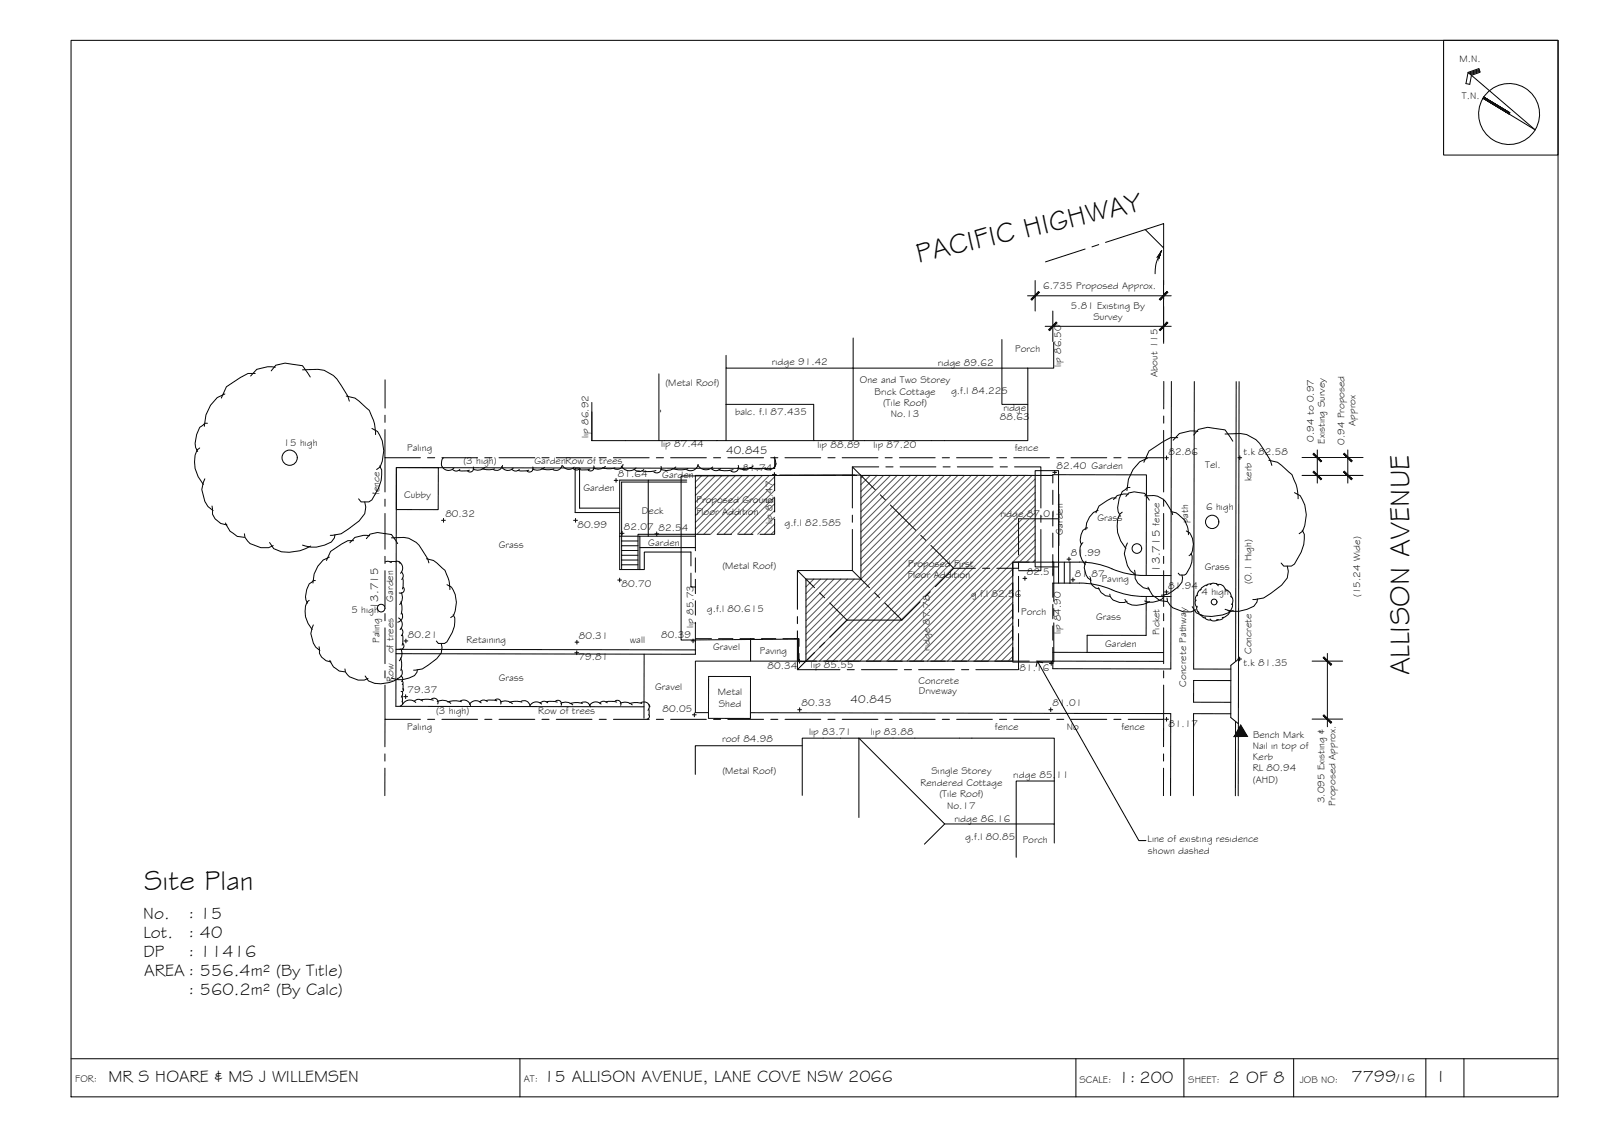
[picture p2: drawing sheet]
<svg xmlns="http://www.w3.org/2000/svg" width="420mm" height="297mm" viewBox="0 0 420 297" stroke-linecap="round" stroke-linejoin="round" font-family="sans-serif">
<!-- layer: BORDER -->
<g fill="none" stroke="#000" stroke-width=".26">
<path d="M18.6 10.6h390v277h-390zM378.6 10.6h30v30.1h-30zM385 19l2.9-1 .3 .9-2.3 .8-.4 2.4-1-.2 .5-2.9 17.6 15.1-13.6-8.3M388 18.2l-2.7 1M388.1 18.5l-2.6 .9M388.1 18.7l-2.4 .9M389.2 25.4l6.8 4.2M18.6 277.6h390M136.4 277.6v10M282.2 277.6v10M310.5 277.6v10M339.3 277.6v10"/>
<path d="M374 277.6v10M383.9 277.6v10"/>
<circle cx="395.8" cy="29.9" r="8"/>
</g>
<g fill="#000" stroke="#000" stroke-width=".26">
<path d="M389 25.8l6.8 4.1zM389.1 25.5l6.7 4.4-6.8-4.1z"/>
<path d="M389.1 25.5l6.7 4.4 .2-.3zM389.2 25.4l6.8 4.2z"/>
</g>
<!-- layer: 0.13 -->
<g fill="none" stroke="#000" stroke-width=".26">
<path d="M66.9 97.9h-1.8l-2.1 1.1-3.6 2.4-1.4 3M71.1 97.2l1.2-1.4 2.5-.6 4.5 .7 2.1 2.9M72.2 96.3l-2-.1-2.9 .6-1.6 1.8M79.3 97l4.1-.2a7.4 7.4 0 0 1 6.1 4.2l1.7 2.8 .4 1.4M52.4 117.4l-.7 .6a8.3 8.3 0 0 0 1.6 9M54.4 111h-.7l-1.3 1-.8 1.9-.4 2.3 .1 1.1 .5 1.1M59 103.3l-2 .9-1.8 2-1.2 2.6-.4 3M90.8 103.8l2.3 .6 3.8 3.2a12.1 12.1 0 0 1 1.6 6.3M97.5 112.3l1.5 .8a9 9 0 0 1 .7 9.3l-.9 .7M308.9 114.7h-1.9l-2 1.1-3.6 2.4-1.4 3M313.1 114.1l1.2-1.5 2.4-.6 4.6 .7 2 3M314.2 113.1l-2.1-.1-2.8 .7-1.6 1.7"/>
<path d="M321.3 113.8l4.1-.1a7.3 7.3 0 0 1 6 4.1l1.8 2.9 .4 1.3M53.7 125.5l-.8 2.8 .8 3.2 .8 1.3 1.4 1.1M55.6 132.7l.1 .8a3.8 3.8 0 0 0 3.8 4.1M59.1 137.1l1.2 2.2 1.9 1.3 1.9 .3M64.1 139.9l.1 1 1.4 1.6 2.8 1.1h2l1.3-.6M95.7 131.6l.2 1.3-.2 1.8-1.5 1.9-4.7 3.3-2.9 .4M99.6 122.1l.5 1.1a10.7 10.7 0 0 1-2.6 7.9l-.8 .5h-2l-.6-.8M285.2 138.4a2.26 2.26 0 0 0-1.7 1.8l-.2 1.4 .4 1.2M288 133.8a5.2 5.2 0 0 0-3.2 5.1M292.8 130.5h-1.2l-3.4 2.2-.8 1.7M294.3 134.3l-.6 .5a8.3 8.3 0 0 0 1.6 9M295.3 130.1l.7-.8 1.5-.4 2.7 .4 1.2 1.8"/>
<path d="M295.9 129.6l-1.2-.1-1.7 .4-1 1.1M296.4 127.8h-.7l-1.4 1.1-.8 1.9-.4 2.2 .2 1.1 .5 1.1M300.2 130a5.1 5.1 0 0 1 6.1 2.4l1 1.7 .3 .8M301 120.1l-2.1 1-1.7 2-1.2 2.5-.4 3M307.1 134.1a5.4 5.4 0 0 1 4 3.1l.4 1.3 .2 1.7M311.1 139.2l.9 .5a5.5 5.5 0 0 1 .4 5.6l-.5 .4M332.8 120.7l2.3 .5 3.7 3.2a12.5 12.5 0 0 1 1.7 6.4M339.5 129.2l1.5 .8a9.1 9.1 0 0 1 .7 9.2l-1 .7M341.5 139l.6 1.1a10.9 10.9 0 0 1-2.6 7.8l-.8 .5h-2l-.7-.8M70.7 142.2l1.1 1.6a10 10 0 0 0 9.7-.6M81.1 157.4l-.6 .4a6.7 6.7 0 0 0 1.4 7.2M82.7 152.2h-.5l-1.1 .9-.7 1.5-.3 1.8 .1 .9 .5 .8"/>
<path d="M86.4 146.1l-1.6 .7-1.4 1.6-1 2.1-.3 2.4M87.8 140.2l-.1 .8-.8 1.1a8.3 8.3 0 0 1-7.6 .8M92.7 141.7h-1.5l-4.5 2.9-1.1 2.3M96.1 141.2l1-1.2 1.9-.4 3.7 .5 1.6 2.4M97 140.5l-1.7-.2-2.2 .6-1.3 1.4M102.7 141a7 7 0 0 1 7.2 1.9l2.3 3.6 .3 1.1M111.8 146.5l1.9 .4 .8 .7 2.2 1.9 .4 1.1a7.6 7.6 0 0 1 .9 4M117.2 153.3l1.2 .6a7.2 7.2 0 0 1 .6 7.5l-.8 .5M284 142.3a3.1 3.1 0 0 0-.7 3.2l.5 1.3 .8 1.2M284.8 147.1a3.8 3.8 0 0 0 1.3 5M286 151.4l.1 .5a2.28 2.28 0 0 0 2.2 2.5M288.1 154.1a3.1 3.1 0 0 0 3 2.3"/>
<path d="M291.1 155.8l.1 .6a3.2 3.2 0 0 0 4.4 1.2M295 157.2a2.53 2.53 0 0 0 3.1 1.5l1.7-.3 1.7-.7M295.7 142.4l-.8 2.8 .8 3.1 .8 1.3 1.3 1.1M297.6 149.5l.1 .8a3.8 3.8 0 0 0 3.8 4.2M301.1 153.9l1.2 2.2 1.9 1.4 1.9 .2M305.3 155.9l-.1 .5a4.4 4.4 0 0 1-4.5 1.3l-.5-.1M306.1 156.8l.1 .9 1.4 1.6 2.8 1.1h2l1.2-.5M310 150.8l.2 .8-.2 1-.9 1.2-2.8 2-1.7 .2M312.3 145.1a4 4 0 0 1-.1 3.5l-1.1 1.8-.5 .4h-1.2l-.4-.5M312.7 159.1l1.1 1.6a10 10 0 0 0 9.7-.7M313.7 157.3l-.2 .4a1.67 1.67 0 0 0 .4 1.5M314 158.9a1.22 1.22 0 0 0 .4 1.7"/>
<path d="M314.1 156l-.4 .2a1.08 1.08 0 0 0-.1 1.3M315 154.5a1.79 1.79 0 0 0-1 1.7M316.6 153.4a2.16 2.16 0 0 0-1.8 1.3M317.5 153.3a1.2 1.2 0 0 1 1.9 .1l.1 .2M317.7 153.1l-1 .1-.3 .4M319.1 153.2a2.01 2.01 0 0 1 2.5 1.7M321.4 154.6a2.05 2.05 0 0 1 1.5 2M322.8 156.3a1.4 1.4 0 0 1 .2 2.2M323.2 158.3v.7l-.4 1.1-.6 .1-.2-.2M329.8 157l-.1 .9-.8 1a8.3 8.3 0 0 1-7.6 .8M337.6 148.4l.3 1.4-.3 1.7-1.5 1.9-4.7 3.4-2.8 .4M82.2 163.8a4.9 4.9 0 0 0 1.7 6.7"/>
<path d="M83.7 169.6l.1 .6a3.1 3.1 0 0 0 3 3.4M86.5 173.1a4.1 4.1 0 0 0 4 3M90.5 175.4l.1 .7a4.4 4.4 0 0 0 5.9 1.8M95.8 177.2l.8 1.3a7.9 7.9 0 0 0 7.8-.5M109.5 175.6l-.1 .6-.7 .9a6.6 6.6 0 0 1-6 .7M115.7 168.7l.2 1.1-.2 1.4-1.2 1.5-3.7 2.7-2.3 .3M118.9 161.2l.4 .8a8.5 8.5 0 0 1-2.1 6.3l-.6 .4h-1.6l-.6-.6M314.4 160.4v.1a.74 .74 0 0 0 .7 .9M315.1 161.3l.2 .4 .8 .3M316.1 161.8v.2a1.11 1.11 0 0 0 1.5 .4M317.4 162.3a1.43 1.43 0 0 0 2.1 .2M320.8 161.9a1.26 1.26 0 0 1-1.7 .5"/>
<path d="M322.4 160.2v.2a2.15 2.15 0 0 1-1.8 1.5"/>
<circle cx="76" cy="120" r="2"/>
<circle cx="317.9" cy="136.8" r="1.75"/>
<circle cx="100" cy="159.4" r="1.01"/>
<circle cx="298.2" cy="143.8" r="1.26"/>
<circle cx="318.4" cy="157.8" r=".75"/>
</g>
<!-- layer: VEGSPREAD -->
<g fill="none" stroke="#000" stroke-width=".26">
<path d="M116.3 120.1a1.91 1.91 0 0 0 0 2.7 1.91 1.91 0 0 0 2.7 0M118.6 123a1.3 1.3 0 0 0 2 .1M123.1 123.3l-1.4 .2-1.5-.2M124.1 122.4a.94 .94 0 0 1-.3 1.2 .94 .94 0 0 1-1.1-.1M126.4 122.9l1.7 .3 1.6-.3M127.2 122.5a2.78 2.78 0 0 1-3.2 .5M131.5 122.4a1.94 1.94 0 0 0 3.1 .4M131.8 122a1.6 1.6 0 0 1-2.4 1.1M134.2 123a1.3 1.3 0 0 0 2 .1M138.7 123.3l-1.4 .2-1.5-.2M139.7 122.4a.94 .94 0 0 1-.3 1.2 .94 .94 0 0 1-1.1-.1M142 122.9l1.7 .3 1.6-.3"/>
<path d="M142.8 122.5a2.78 2.78 0 0 1-3.2 .5M147.4 122a1.6 1.6 0 0 1-2.4 1.1M147.5 122.1a1.94 1.94 0 0 0 3.1 .4M150.2 122.7a1.3 1.3 0 0 0 2 .1M154.7 123l-1.4 .2-1.5-.1M155.7 122.2a.94 .94 0 0 1-.3 1.1 .94 .94 0 0 1-1.1 0M158.1 122.6l1.6 .3 1.6-.2M158.8 122.3a2.78 2.78 0 0 1-3.2 .4M162.9 122.2a2.47 2.47 0 0 0 3.9 .5M163.4 121.8a1.6 1.6 0 0 1-2.4 1M166.3 123a1.66 1.66 0 0 0 2.5 .1M172 123.4l-1.8 .2-1.8-.2"/>
<path d="M173.4 122.3a1.22 1.22 0 0 1-.4 1.4 1.22 1.22 0 0 1-1.5 0M176.3 122.8l1.8 .4 2.3-.3M177.2 122.4a3.6 3.6 0 0 1-4 .5M183 121.9a2.49 2.49 0 0 0 3.9 .5M183.1 121.8a2.02 2.02 0 0 1-3 1.3M186.5 122.8a1.68 1.68 0 0 0 2.5 .1M192.3 123.1l-1.9 .3-1.9-.2M193.6 122a1.24 1.24 0 0 1-.4 1.5 1.24 1.24 0 0 1-1.5 0M196.6 122.6l2.4 .4 1.8-.3M197.6 122.2a3.6 3.6 0 0 1-4.1 .5M202.9 120a2.08 2.08 0 0 1 .4 2.3M203.5 121.5a2.06 2.06 0 0 1-3.1 1.4"/>
<path d="M101.1 147.3l.6-.2 .9 .4M103.7 147.2h.8l.4 .6M103.9 147.3h-1.6M104.6 147.3a1.94 1.94 0 0 1 .4 3M105.2 157.8l.2 1.6-.2 1.6M105.2 155.4a2.78 2.78 0 0 1-.4 3.1M105.3 149.9a1.3 1.3 0 0 1 0 2M105.6 151.5l.2 1.5-.2 1.4M105.8 154a.94 .94 0 0 1 0 1.1 .94 .94 0 0 1-1.1 .3M104.5 162a1.94 1.94 0 0 1 .4 3.1M105.1 172.5l.3 1.6-.3 1.7M105.1 170.1a2.78 2.78 0 0 1-.4 3.1"/>
<path d="M105.1 177.2l.5 .7-.3 .8M105.2 164.7a1.3 1.3 0 0 1 .1 2M105.3 175.5a1.6 1.6 0 0 1-1.1 2.4M105.4 160.7a1.6 1.6 0 0 1-1.1 2.4M105.5 178.5l.2 .5-.2 .5M105.5 166.3l.2 1.4-.2 1.5M105.7 179.3l-.1 1.4M105.7 168.7a.94 .94 0 0 1 .1 1.2 .94 .94 0 0 1-1.2 .3M105.4 182.4v1.6M105.5 181.2l.1 1-.4 .6M105.5 183.9l.1 .7-.6 .5M105.7 180.5l.1 .6-.6 .2"/>
<path d="M109 184.2a2.17 2.17 0 0 0-3.4 .4M110.4 183.5l1.6-.2 1.6 .3M110.8 183.8a1.47 1.47 0 0 0-2.2 .1M113.1 183.3a1.07 1.07 0 0 1 1.4 0 1.07 1.07 0 0 1 .3 1.2M114.7 183.9l1-.3 1.1 .1 1.4 .7M120.7 183.8a1.79 1.79 0 0 1 2.7 1.2M121 184l-1.8-.3-1.8 .3M126.2 184.3a1.94 1.94 0 0 0-3.1 .4M127.4 183.7l1.5-.2 1.4 .2M127.8 183.9a1.3 1.3 0 0 0-2 .1M129.9 183.5a.94 .94 0 0 1 1.1-.1 .94 .94 0 0 1 .3 1.2M131.2 184.1a2.78 2.78 0 0 1 3.2 .4"/>
<path d="M136.6 183.9a1.58 1.58 0 0 1 2.4 1.1 1.94 1.94 0 0 1 3-.4M136.9 184.1l-1.6-.3-1.7 .3M143.3 184l1.4-.2 1.5 .3M143.7 184.3a1.3 1.3 0 0 0-2 0M145.7 183.8a.94 .94 0 0 1 1.2 0 .94 .94 0 0 1 .3 1.1M147.1 184.4a2.78 2.78 0 0 1 3.1 .4M152.5 184.2a1.6 1.6 0 0 1 2.4 1.1M152.7 184.4l-1.6-.2-1.6 .3M157.6 184.6a1.94 1.94 0 0 0-3 .4M158.9 184l1.4-.2 1.5 .3M159.3 184.3a1.3 1.3 0 0 0-2 0M161.3 183.8a.94 .94 0 0 1 1.2 0 .94 .94 0 0 1 .3 1.1"/>
<path d="M162.7 184.4a2.78 2.78 0 0 1 3.1 .4M168.1 184.2a1.6 1.6 0 0 1 2.4 1.1M168.3 184.4l-1.6-.2-1.6 .3M170.1 185.9l.1 1.6M170.1 184.7l.2 .9-.4 .6M170.2 187.4l.1 .7-.6 .5"/>
</g>
<!-- layer: BOUNDARY -->
<g fill="none" stroke="#000" stroke-width=".26">
<path d="M284.6 65.3l-10.4 3.4M288.2 64.1l-1.8 .6M300.4 60.2l4.8-1.6v6.4zM300.4 60.2l-10.5 3.4M305.2 65v9.7M305.2 76.6v1.9M101 99.6v7.4M305.2 80.3v9.7M101 112.6v7.4h9.3M101 108.9v1.8M305.2 112.8v7.2M305.2 109.1v1.8"/>
<path d="M305.2 100v7.2M101 120v9M101 130.9v1.8M101 134.6v9.4M112.1 120h1.9M115.9 120h9.4M127.1 120h1.9M130.9 120h9.4M142.1 120h1.9M145.9 120h9.4M157.1 120h1.9M160.9 120h9.4"/>
<path d="M172.1 120h1.9M175.9 120h9.4M187.1 120h1.9M190.9 120h9.4M202.1 120h1.9M205.9 120h9.4M217.1 120h1.9M220.9 120h9.4M232.1 120h1.9M235.9 120h9.4M247.1 120h1.9M250.9 120h9.4"/>
<path d="M262.1 120h1.9M265.9 120h9.4M277.1 120h1.9M280.9 120h9.4M292.1 120h1.9M295.9 120h9.3v9M305.2 130.9v1.8M305.2 134.6v9.4M101 145.9v1.8M101 149.6v9.4M305.2 145.9v1.8M305.2 149.6v9.4"/>
<path d="M101 179.6v9h9.3M101 160.9v1.8M101 164.6v9.4M101 175.9v1.8M305.2 179.6v9h-9.3M305.2 160.9v1.8M305.2 164.6v9.4M305.2 175.9v1.8M101 197.6v1.9M101 188.6v7.2M112.1 188.6h1.9M115.9 188.6h9.4"/>
<path d="M127.1 188.6h1.9M130.9 188.6h9.4M142.1 188.6h1.9M145.9 188.6h9.4M157.1 188.6h1.9M160.9 188.6h9.4M172.1 188.6h1.9M175.9 188.6h9.4M187.1 188.6h1.9M190.9 188.6h9.4M202.1 188.6h1.9M205.9 188.6h9.4"/>
<path d="M217.1 188.6h1.9M220.9 188.6h9.4M232.1 188.6h1.9M235.9 188.6h9.4M247.1 188.6h1.9M250.9 188.6h9.4M262.1 188.6h1.9M265.9 188.6h9.4M277.1 188.6h1.9M280.9 188.6h9.4M292.1 188.6h1.9M305.2 197.6v1.9"/>
<path d="M305.2 188.6v7.2M101 201.4l-.1 7.2M305.2 201.4l-.1 7.2"/>
</g>
<!-- layer: TEXT -->
<path d="M304 67.8l.1-.3-.2-.1-.8 2.1-.2 2.3M304.7 65.7l-1.3 1.8" fill="none" stroke="#000" stroke-width=".26"/>
<g fill="#000" stroke="#000" stroke-width=".26">
<path d="M304.1 66.7v.8l-.2-.1zM304.7 65.7l-.4 .9z"/>
<path d="M304.1 66.7l-.2 .7zM303.9 66.9v.5l-.3-.1z"/>
<path d="M304.2 66.6l-.1 .9zM304.2 66.6l-.1 .9z"/>
<path d="M304.2 66.5v.5zM304.2 66.5v.5z"/>
<path d="M304.3 66.3l-.1 .6zM304.3 66.3l-.1 .6z"/>
<path d="M325.4 190.1l1.8 3h-3.5zM323.7 193.1h3.5z"/>
</g>
<!-- layer: ROOFPLAN EXIST. -->
<g fill="none" stroke="#000" stroke-width=".26">
<path d="M172.8 98v17.5M190.4 96.5v19M223.8 88.6v7.9h-33.4v-3.3M262.8 89v17h6.8M269.6 96.5v19h-114.4v-10M269.6 96.5h-45.8v19M276.4 89.8v6.7h-6.8M190.4 106h23v9.5M277.6 129.6v13.5M276.1 147.4h.3M210.4 195.5h-28v7.5M210.4 208.5v-15h66.1v22.5"/>
<path d="M225.3 214.3v-20.8l22.5 22.5h28.7v5M247.8 216l-5.3 5.3M276.5 204.8h-10v20"/>
</g>
<!-- layer: BLD_ADJ -->
<path d="M173.3 107.5v.5" fill="none" stroke="#545454" stroke-width=".26"/>
<!-- layer: HGTS_11 -->
<g fill="none" stroke="#000" stroke-width=".26">
<path d="M306 119.5v1M325.2 119.5v1M115.8 136.4h1M116.3 135.9v1M150.4 136.4h1.1M150.9 135.9v1M161.1 125.9h1M161.6 125.4v1M162.7 139.8h1M163.2 139.3v1M171.8 140h.9M172.2 139.5v1"/>
<path d="M202.6 124.4h1M203.1 123.9v1M276.1 123.8h1M276.6 123.4v.9M305.4 120h1M324.7 120h1M162 152.1h1M162.5 151.6v1M268.3 151.6h1M268.8 151.1v1M279.9 146.6h.9M280.4 146.1v1"/>
<path d="M280.9 152h1M281.4 151.5v1M305.4 155.2h1M305.9 154.7v1M106 168h1M106.5 167.5v1M150.8 171.1h1M150.8 168.4h1M151.3 170.6v1M151.3 167.9v1M181.3 168h1M181.8 167.5v1"/>
<path d="M209.2 173.4h.9M209.7 172.9v1M275.2 173.9h1M275.7 173.4v1M324.6 172.8h1M325.1 172.3v1M105.9 182.6h1M106.4 182.1v1M181.6 187.4h1M182.1 186.9v1M209.2 186.1h1M209.7 185.6v1"/>
<path d="M275.1 186.1h1M275.6 185.6v1M305.5 188.6h1M306 188.1v1"/>
</g>
<!-- layer: EXISTING -->
<g fill="none" stroke="#000" stroke-width=".26">
<path d="M203.2 119.8v3l-99.2-.2M307.2 100l-.1 75.4-31-.1v-2l29 .1M313.2 100l-.1 75.4h9.7M324.2 100l-.1 73.4M325 100l-.3 108.6M104 122.6h11l-.1 11h-11zM104 122.6l-.2 62.6 65.1 .1M162.5 133.2h-10.5v-10.5h-1.2v11.7h11.7M170 125.9v14.7M180.1 125.9h-17.6v23.4h5.3M180.1 126.4h-17.1v22.9M203.2 136.1v4h-3.9"/>
<path d="M203.2 130.5v3.7M207.8 124.6h-4.6v4M209.6 124.6h3.8M215.3 124.6h3.7M220.9 124.6h3.7M226.5 124.6h3.8M232.1 124.6h3.8M237.8 124.6h3.7M243.4 124.6h3.7M249 124.6h3.8M254.6 124.6h3.8M260.3 124.6h3.7"/>
<path d="M265.9 124.6h3.7M271.5 124.6h4.6v2M276.1 124.6v-.1h24.6l-.1 26.4M276.1 128.5v3.8M276.1 134.1v3.8M276.1 139.8v3.7M162.5 140.6h19.9M163 141.8h4.3M163 143.1h4.3M163 144.3h4.3M163 145.6h4.3M163 146.8h4.3"/>
<path d="M163 148.1h4.3M167.8 143.6h14.6M167.8 140.6v8.7M181.2 148.4v-3.7h-12.2v4.6h-1.2M181.2 150.3v3.6h1.2M182.4 140.1h-15.1v9.2M182.4 140.1v4.3M182.4 146.3v3.7M182.4 151.9v3.7M182.4 157.5v3.8M182.4 140.1h3.8M188.1 140.1h3.7"/>
<path d="M193.7 140.1h3.8M265.6 152.9v3.7M265.6 158.5v3.7M269.9 147.4h-4.3v3.6M276.1 145.4v2h-4.3M276.1 152.9v3.7M276.1 158.5v3.7M276.1 152.9h7M277.6 147.4v5.5M279.1 147.4v5.5M280.6 147.4v5.5M283.1 152.9a21.5 21.5 0 0 1 8.5 1.7"/>
<path d="M283.1 147.4a21.5 21.5 0 0 1 8.5 1.7M283.1 147.4h-7v3.6M291.6 149.1a21.5 21.5 0 0 0 8.5 1.8M291.6 154.6a21.5 21.5 0 0 0 8.5 1.8M300 156.4h7.1M300 150.9h7.1M300.6 156.4v10.2h-15.5v4.4M103.9 170.2l78.5 .2M168.9 171.5v16.8M182.4 163.1v4.3h4.2M182.4 167.4v4.1l-78.5-.1M185.9 177.3l10.9 .1v11l-11-.1z"/>
<path d="M188.5 167.4h3.7M194.1 167.4h3.7M196.9 167.4v5.9M199.7 167.4h3.8M205.3 167.4h4.3v2.1M209.6 171.3v2h4.6M209.6 173.3h-27.2v13.5h3.4M216 173.3h3.8M221.6 173.3h3.8M227.3 173.3h3.7M232.9 173.3h3.8M238.5 173.3h3.8"/>
<path d="M244.1 173.3h3.8M249.8 173.3h3.7M255.4 173.3h3.8M265.6 169.7v3.6h-4.6M265.6 173.3h4.3M265.6 164.1v3.7M276.1 169.7v3.6h-4.3M276.1 164.1v3.7M276.1 171l29 .1M322.8 178.4h-9.7l-.1 5.7h9.8M324.8 172.8l-2 1.6v13.7l2 1.6M196.8 186.9l110.3 .2-.1 21.5"/>
<path d="M322.8 187.1h-9.8v21.5M324 189.1v19.5"/>
</g>
<!-- layer: HATCH -->
<g fill="none" stroke="#545454" stroke-width=".26">
<path d="M184.1 124.6l-1.7 1.8M185.9 124.6l-3.5 3.5M187.6 124.6l-5.2 5.3M189.4 124.6l-7 7.1M191.2 124.6l-8.8 8.8M192.9 124.6l-10.5 10.6M194.7 124.6l-12.3 12.4M196.5 124.6l-14.1 14.1M198.2 124.6l-15.4 15.5M200 124.6l-15.4 15.5M201.8 124.6l-15.5 15.5M203.2 125l-15.1 15.1"/>
<path d="M203.2 126.8l-13.3 13.3M203.2 128.5l-11.5 11.6M203.2 130.3l-9.8 9.8M203.2 132.1l-8 8M203.2 133.9l-6.3 6.2M203.2 135.6l-4.5 4.5M203.2 137.4l-2.7 2.7M203.2 139.1l-.9 1M226.5 124.6l-.7 .7M228.2 124.6l-2.4 2.5M230 124.6l-4.2 4.3M231.8 124.6l-6 6"/>
<path d="M233.5 124.6l-7.7 7.8M235.3 124.6l-9.5 9.5M237.1 124.6l-11.3 11.3M238.8 124.6l-13 13.1M240.6 124.6l-14.8 14.9M242.4 124.6l-16.6 16.6M244.1 124.6l-18.3 18.4M245.9 124.6l-20.1 20.2M247.7 124.6l-21.9 21.9M249.4 124.6l-23.6 23.7M251.2 124.6l-25.4 25.5M253 124.6l-41.6 41.7"/>
<path d="M254.7 124.6l-43.3 43.4M256.5 124.6l-45.1 45.2M258.3 124.6l-46.9 46.9M260 124.6l-48.6 48.7M261.8 124.6l-48.7 48.7M263.6 124.6l-48.7 48.7M265.4 124.6l-48.7 48.7M267.1 124.6l-48.7 48.7M268.9 124.6l-48.7 48.7M270.7 124.6l-48.7 48.7M271.5 125.6l-47.8 47.7M271.5 127.4l-46 45.9"/>
<path d="M271.5 129.1l-44.2 44.2M271.5 130.9l-42.4 42.4M271.5 132.6l-40.7 40.7M271.5 134.4l-38.9 38.9M271.5 136.2l-37.1 37.1M271.5 138l-35.4 35.3M271.5 139.7l-33.6 33.6M211.7 151.8l-.3 .3M213.4 151.8l-2 2.1M215.2 151.8l-3.8 3.9M217 151.8l-5.6 5.6M218.7 151.8l-7.3 7.4"/>
<path d="M220.5 151.8l-9.1 9.1M222.3 151.8l-10.9 10.9M224 151.8l-12.6 12.7M265.6 149.1l-24.2 24.2M265.6 150.9l-22.4 22.4M265.6 152.7l-20.6 20.6M265.6 154.4l-18.9 18.9M265.6 156.2l-17.1 17.1M265.6 158l-15.3 15.3M265.6 159.7l-13.6 13.6M271.5 141.5l-31.8 31.8M271.5 143.2l-4.1 4.2"/>
<path d="M271.5 145l-2.4 2.4M271.5 146.8l-.6 .6M265.6 161.5l-11.8 11.8M265.6 163.3l-10 10M265.6 165l-8.3 8.3M265.6 166.8l-6.5 6.5M265.6 168.6l-4.7 4.7M265.6 170.3l-3 3M265.6 172.1l-1.2 1.2"/>
</g>
<!-- layer: ROOFPLAN NEW -->
<g fill="none" stroke="#000" stroke-width=".26">
<path d="M204.5 124.6h21.3M223.5 138.8v10.8h-14.4v10.2M223.5 135.1v1.8M223.5 122.4l6.1 6M224.1 124.6l-45.5 .2v43l30.8-.3v6l2-.2M230.5 122.4h-7v10.8M230.9 129.7l1.3 1.4M232.3 122.4h1.9M233.5 132.4l6.7 6.6M236.1 122.4h9.4M247.3 122.4h1.9M251.1 122.4h9.4"/>
<path d="M262.3 122.4h1.9M266.1 122.4h6.9v10.8M271.5 124.6v-1.2h6.1v25.2h-6.1v-1.2M273 138.8v10.8h-5.9M273 135.1v1.8M277.6 136h-10.5v9.5M209.1 149.6l4.5 4.5M215 155.4l1.3 1.3M217.6 158.1l4.5 4.5M223.5 149.6l4.6 4.5M229.4 155.4l1.3 1.3M232 158.1l4.5 4.5h-14.4"/>
<path d="M241.3 157.8l-4.8 4.8M241.5 140.3l1.3 1.4M244 155.1l-1.3 1.3M244.1 143l6 6M255.8 149h-5.7l-4.8 4.8M257.7 149h1.9M261.4 149h5.7M267.1 147.4v1.8M267.1 151.1v9.4M276.4 147.4v10.3M276.4 159.5v1.9M209.1 161.6v1.9"/>
<path d="M209.1 165.4v10.2M213.6 171.1l-4.5 4.5h11.2M216.3 168.4l-1.3 1.3M222.1 162.6l-4.5 4.5M222.2 175.6h1.9M225.9 175.6h9.4M237.2 175.6h1.9M240.9 175.6h9.4M252.2 175.6h1.9M267.1 166.1v9.5h-11.2M267.1 162.4v1.8M276.4 163.3v10.3h-10.8"/>
</g>
<!-- layer: DIMENSION -->
<path d="M269.5 77.5h37.7M271.5 73.5v8M305.2 73.5v16M274.1 85.5h33.1M276.1 81.5v8M341.5 119.9h16M345.5 118v8.7M353.5 118v8.7M341.5 124.6h16M344.1 173.3h8M348.1 171.3v19.2M344.1 188.5h8" fill="none" stroke="#000" stroke-width=".26"/>
<!-- layer: 0 -->
<g fill="#000" stroke="#000" stroke-width=".26">
<path d="M272.4 76.4l-1.8 2.2 2-1.9zM270.4 78.4l2-2-1.8 2.2z"/>
<path d="M304.1 78.4l.2 .2 1.8-2.2zM306.1 76.4l.2 .3-2 1.9z"/>
<path d="M277 84.4l-1.8 2.2 2-1.9zM277 84.4l-1.8 2.2-.2-.2z"/>
<path d="M304.1 86.4l.2 .2 1.8-2.2zM306.1 84.4l.2 .3-2 1.9z"/>
<path d="M344.4 123.8l2.2 1.8-2-2.1zM344.4 123.8l2.2 1.8-.2 .2z"/>
<path d="M344.4 119.1l2 2 .2-.2zM344.4 119.1l.2-.3 2 2.1z"/>
<path d="M352.6 123.5l-.2 .3 2.2 1.8zM352.4 123.8l2.2 1.8-.2 .2z"/>
<path d="M352.4 119.1l2 2 .2-.2zM352.4 119.1l.2-.3 2 2.1z"/>
<path d="M347 172.4l2 2 .2-.2zM347 172.4l.2-.2 2 2z"/>
<path d="M347 187.6l2.2 1.8-2-2zM347 187.6l2.2 1.8-.2 .2z"/>
</g>
<!-- layer: NEWWORK -->
<path d="M203.2 124.6h-20.8v15.5M225.8 124.6h45.7v22.8h-5.9v25.9h-54.2v-21.5h14.4z" fill="none" stroke="#000" stroke-width=".26"/>
<!-- layer: 0 -->
<path d="M272.1 173.4l26.6 47h1.9M273.5 173.8l-1.4-.4-.4 1.3" fill="none" stroke="#000" stroke-width=".26"/>
<g font-size="7.5">
<text x="240.9" y="68.9" transform="rotate(-13 240.9 68.9)">PACIFIC HIGHWAY</text>
<text x="369.7" y="176.9" transform="rotate(-90 369.7 176.9)">ALLISON AVENUE</text>
<text x="37.8" y="233.3">Site Plan</text>
</g>
<g font-size="4.5">
<text x="37.6" y="240.8">No.</text>
<text x="37.6" y="245.9">Lot.</text>
<text x="49.4" y="240.8">: 15</text>
<text x="49.4" y="245.9">: 40</text>
<text x="37.6" y="250.9">DP</text>
<text x="49.4" y="250.9">: 11416</text>
<text x="37.8" y="255.9">AREA : 556.4m² (By Title)</text>
<text x="49.4" y="260.9">: 560.2m² (By Calc)</text>
<text x="28.4" y="283.6">MR S HOARE &amp; MS J WILLEMSEN</text>
<text x="142.6" y="283.6">15 ALLISON AVENUE, LANE COVE NSW 2066</text>
<text x="293.4" y="283.9">1: 200</text>
<text x="322.2" y="283.9">2 OF 8</text>
<text x="354.4" y="283.8">7799</text>
<text x="377.4" y="283.7">I</text>
</g>
<text font-size="3.2" x="366.2" y="283.8">/16</text>
<g font-size="3">
<text x="190.4" y="119">40.845</text>
<text x="304.2" y="149.8" transform="rotate(-90 304.2 149.8)">13.715</text>
<text x="99.2" y="159.7" transform="rotate(-90 99.2 159.7)">13.715</text>
<text x="223.1" y="184.3">40.845</text>
</g>
<g font-size="2.6">
<text x="382.8" y="16.2">M.N.</text>
<text x="383.4" y="26.1">T.N.</text>
<text x="273.6" y="75.9">6.735 Proposed Approx.</text>
<text x="280.8" y="81">5.81 Existing By</text>
<text x="286.8" y="83.9">Survey</text>
<text x="202.4" y="95.8">ridge 91.42</text>
<text x="245.9" y="95.9">ridge 89.62</text>
<text x="266.3" y="92.4">Porch</text>
<text x="174.5" y="101.3">(Metal Roof)</text>
<text x="225.5" y="100.4">One and Two Storey</text>
<text x="278.3" y="96.3" transform="rotate(-90 278.3 96.3)">lip 86.50</text>
<text x="303.6" y="98.9" transform="rotate(-90 303.6 98.9)">About 115</text>
<text x="229.4" y="103.5">Brick Cottage</text>
<text x="231.6" y="106.4">(Tile Roof)</text>
<text x="249.4" y="103.4">g.f.l 84.225</text>
<text x="263.2" y="107.8">ridge</text>
<text x="192.8" y="108.7">balc. f.l 87.435</text>
<text x="233.6" y="109.4">No.13</text>
<text x="262.3" y="110">88.63</text>
<text x="355.5" y="111.6" transform="rotate(-90 355.5 111.6)">Approx</text>
<text x="74.4" y="117">15 high</text>
<text x="106.8" y="118.4">Paling</text>
<text x="154.4" y="114.8" transform="rotate(-90 154.4 114.8)">lip 86.92</text>
<text x="173.4" y="117.2">lip 87.44</text>
<text x="214.4" y="117.4">lip 88.89</text>
<text x="229.1" y="117.4">lip 87.20</text>
<text x="266.2" y="118.4">fence</text>
<text x="306.4" y="119.2">82.86</text>
<text x="326.1" y="119.2">t.k 82.58</text>
<text x="344.6" y="115.8" transform="rotate(-90 344.6 115.8)">0.94 to 0.97</text>
<text x="347.5" y="116.3" transform="rotate(-90 347.5 116.3)">Existing Survey</text>
<text x="352.6" y="116.6" transform="rotate(-90 352.6 116.6)">0.94 Proposed</text>
<text x="121.5" y="121.7">(3 high)</text>
<text x="140.2" y="121.7">GardenRow of trees</text>
<text x="162.1" y="125.1">81.64</text>
<text x="173.7" y="125.3">Garden</text>
<text x="194.8" y="123.5">81.74</text>
<text x="277.1" y="123">82.40 Garden</text>
<text x="316" y="122.7">Tel.</text>
<text x="99.5" y="129.7" transform="rotate(-90 99.5 129.7)">fence</text>
<text x="106" y="130.6">Cubby</text>
<text x="153" y="128.6">Garden</text>
<text x="182.7" y="132">Proposed Ground</text>
<text x="328.2" y="126.1" transform="rotate(-90 328.2 126.1)">kerb</text>
<text x="116.8" y="135.6">80.32</text>
<text x="168.4" y="134.6">Deck</text>
<text x="182.6" y="134.9">Floor Addition</text>
<text x="202.6" y="137.3" transform="rotate(-90 202.6 137.3)">lip 85.47</text>
<text x="205.7" y="137.9">g.f.l 82.585</text>
<text x="262.4" y="135.6">ridge 87.01</text>
<text x="287.8" y="136.6">Grass</text>
<text x="304.1" y="137.8" transform="rotate(-90 304.1 137.8)">fence</text>
<text x="311.7" y="137.2" transform="rotate(-90 311.7 137.2)">path</text>
<text x="316.3" y="133.8">6 high</text>
<text x="130.8" y="143.7">Grass</text>
<text x="151.4" y="138.3">80.99</text>
<text x="163.6" y="139">82.07</text>
<text x="170" y="143.1">Garden</text>
<text x="172.7" y="139.1">82.54</text>
<text x="278.7" y="140.2" transform="rotate(-90 278.7 140.2)">Garden</text>
<text x="189.4" y="149.3">(Metal Roof)</text>
<text x="238.2" y="148.6">Proposed First</text>
<text x="280.8" y="145.7">81.99</text>
<text x="316" y="149.5">Grass</text>
<text x="163" y="154">80.70</text>
<text x="238.1" y="151.5">Floor Addition</text>
<text x="269.3" y="150.8">82.51</text>
<text x="281.9" y="151.2">81.87</text>
<text x="289" y="152.6">Paving</text>
<text x="306.4" y="154.4">81.94</text>
<text x="328.2" y="153.1" transform="rotate(-90 328.2 153.1)">(0.1 High)</text>
<text x="92.1" y="160.6">5 high</text>
<text x="103.1" y="157.7" transform="rotate(-90 103.1 157.7)">Garden</text>
<text x="185.4" y="160.4">g.f.l 80.615</text>
<text x="254.6" y="156.5">g.f.l 82.56</text>
<text x="267.8" y="161.2">Porch</text>
<text x="315.1" y="156.1">4 high</text>
<text x="356.8" y="156.5" transform="rotate(-90 356.8 156.5)">(15.24 Wide)</text>
<text x="107" y="167.2">80.21</text>
<text x="151.8" y="167.5">80.31</text>
<text x="173.4" y="167.2">80.39</text>
<text x="181.9" y="164.6" transform="rotate(-90 181.9 164.6)">lip 85.73</text>
<text x="278.2" y="166.3" transform="rotate(-90 278.2 166.3)">lip 84.90</text>
<text x="287.5" y="162.7">Grass</text>
<text x="304.1" y="166.5" transform="rotate(-90 304.1 166.5)">Picket</text>
<text x="99.5" y="168.6" transform="rotate(-90 99.5 168.6)">Paling</text>
<text x="103.2" y="171.3" transform="rotate(-90 103.2 171.3)">of trees</text>
<text x="122.4" y="168.5">Retaining</text>
<text x="151.8" y="173.1">79.81</text>
<text x="165.2" y="168.5">wall</text>
<text x="187" y="170.4">Gravel</text>
<text x="199.3" y="171.4">Paving</text>
<text x="243.9" y="170.6" transform="rotate(-90 243.9 170.6)">ridge 87.78</text>
<text x="289.9" y="169.5">Garden</text>
<text x="328.2" y="171.4" transform="rotate(-90 328.2 171.4)">Concrete</text>
<text x="103.2" y="178.7" transform="rotate(-90 103.2 178.7)">Row</text>
<text x="130.8" y="178.7">Grass</text>
<text x="201.3" y="175.3">80.34</text>
<text x="212.7" y="175.1">lip 85.55</text>
<text x="240.9" y="179.4">Concrete</text>
<text x="267.4" y="175.8">81.16</text>
<text x="326.1" y="174.7">t.k 81.35</text>
<text x="106.9" y="181.8">79.37</text>
<text x="171.8" y="181">Gravel</text>
<text x="188.3" y="182.2">Metal</text>
<text x="188.5" y="185.4">Shed</text>
<text x="210.2" y="185.2">80.33</text>
<text x="241" y="182.1">Driveway</text>
<text x="276.1" y="185.2">81.01</text>
<text x="311.1" y="180" transform="rotate(-90 311.1 180)">Concrete Pathway</text>
<text x="106.8" y="191.3">Paling</text>
<text x="114.4" y="187.2">(3 high)</text>
<text x="141.2" y="187.2">Row of trees</text>
<text x="173.8" y="186.6">80.05</text>
<text x="260.9" y="191.3">fence</text>
<text x="279.8" y="191.3">No</text>
<text x="294.1" y="191.3">fence</text>
<text x="306.4" y="190.5">81.17</text>
<text x="189.4" y="194.6">roof 84.98</text>
<text x="212.2" y="192.6">lip 83.71</text>
<text x="228.4" y="192.7">lip 83.88</text>
<text x="328.6" y="196.4">Nail in top of</text>
<text x="328.6" y="193.5">Bench Mark</text>
<text x="189.4" y="203">(Metal Roof)</text>
<text x="244.3" y="203">Single Storey</text>
<text x="265.7" y="204">ridge 85.11</text>
<text x="328.6" y="199.3">Kerb</text>
<text x="328.6" y="202.3">RL 80.94</text>
<text x="241.4" y="206">Rendered Cottage</text>
<text x="246.4" y="209">(Tile Roof)</text>
<text x="328.6" y="205.2">(AHD)</text>
<text x="248.4" y="212">No.17</text>
<text x="250.3" y="215.4">ridge 86.16</text>
<text x="347.4" y="210.6" transform="rotate(-90 347.4 210.6)">3.095 Existing &amp;</text>
<text x="350.3" y="211.2" transform="rotate(-90 350.3 211.2)">Proposed Approx.</text>
<text x="253.1" y="220.3">g.f.l 80.85</text>
<text x="268.2" y="220.9">Porch</text>
<text x="301" y="220.8">Line of existing residence</text>
<text x="301.1" y="223.8">shown dashed</text>
<text x="19.8" y="283.8">FOR:</text>
<text x="137.4" y="283.6">AT:</text>
<text x="283.1" y="283.9">SCALE:</text>
<text x="311.6" y="283.9">SHEET:</text>
<text x="340.9" y="283.9">JOB NO:</text>
</g>
</svg>
